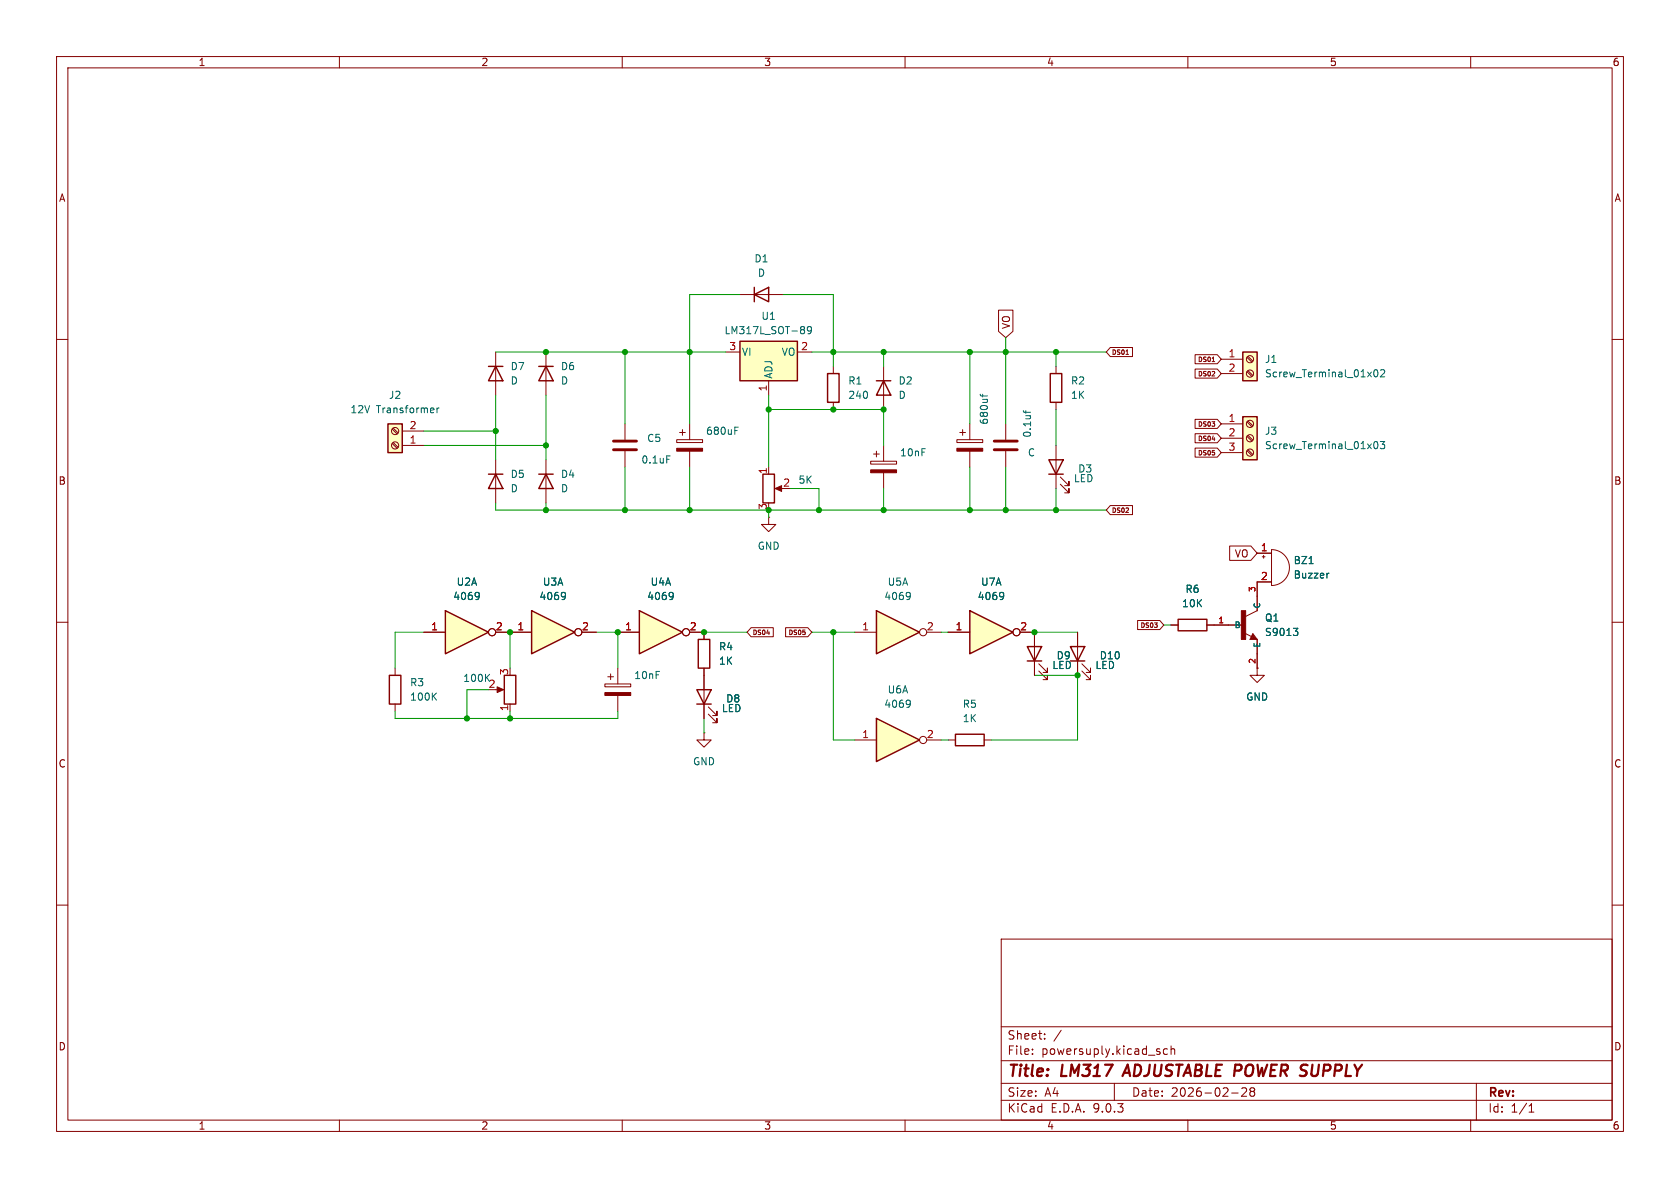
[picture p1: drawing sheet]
<svg xmlns="http://www.w3.org/2000/svg" width="297mm" height="210mm" viewBox="0 0 297 210" stroke-linecap="round" stroke-linejoin="round" font-family="sans-serif">
<g fill="none" stroke="#840000" stroke-width=".18">
<path d="M10 10h277v190h-277zM12 12h273v186h-273zM60 10v2M110 10v2M160 10v2M210 10v2M260 10v2M130.8 52.1h7.6M10 60h2M87.6 62.2v7.7M285 60h2M10 110h2"/>
<path d="M182.9 111.8v7.6M183.6 118.6l1.6 1.5v-.7v.7h-.8M183.6 117.3l1.6 1.6v-.8v.8h-.8M214.6 110.5h2.6M220 111.9l1.2 .6M221.5 112l.7 1h-1.2zM222.2 108l-2 1M222.2 102.9v2.5M222.2 115.6v2.5M285 110h2M167.6 130.8h1.3M174 130.8h1.3"/>
<path d="M10 160h2M177 166h108v32h-108zM285 160h2M60 198v2M110 198v2M160 198v2M177 194.5h108M177 191.5h108M177 187.5h108M177 181.5h108M182.5 186.3v.1M182.5 185.5v.1"/>
<path d="M184.7 183.6v.1M184.7 182.8v.1M187.6 182.1l-1.3 2M197 191.5v3M206.4 185.5l-.4-.1-.3 .3v.4l.1 .2h.6M207 185.5l.2-.1 .4 .1 .1 .9M207 184.9v1.5M210 198v2M217.7 193.2h1.2M219.5 192.4l.6-.1 .2 .1 .1 .3-.9 1.1h.9M221.2 192.9l-.2-.2 .2-.4 .5 .1 .1 .2-.3 .3M221.2 192.9l-.2 .3v.5l.2 .1 .5-.1 .1-.2-.1-.4-.2-.2"/>
<path d="M221.2 192.9h.3M260 198v2M261 191.5v6.5M270.3 196.6h.9M270.3 195.5l.4-.4v1.5"/>
</g>
<path d="M199.4 188.2l-1 2" fill="none" stroke="#840000" stroke-width=".4"/>
<path d="M133.3 52.1l2.6-1.3v2.5zM133.3 50.8v2.5M86.4 64.8h2.5M87.6 64.8l1.3 2.5h-2.5zM181.6 114.3h2.5l-1.2 2.5zM181.6 116.8h2.5M217.2 110.5h2.5M221.5 112.5l.1 .3h-.4l.3-.5 .5 .6h-.8M222.2 105.4v2.6M222.2 113v2.6M168.9 129.8h5.1v2h-5.1z" fill="none" stroke="#840000" stroke-width=".25"/>
<path d="M219.5 107.9h.7v5.1h-.7z" fill="#840000" stroke="#840000" stroke-width=".18"/>
<path d="M228.7 111.1h.7l-.4 .5M229.2 111.6l.2 .2v.3l-.2 .2" fill="none" stroke="#006464" stroke-width=".18"/>
<path d="M130.8 60.3h10.2v7h-10.2z" fill="#ffffc2"/>
<path d="M130.8 60.3h10.2v7h-10.2z" fill="none" stroke="#840000" stroke-width=".25"/>
<path d="M128.3 62.2h2.5M135.9 67.3v2.6M141 62.2h2.5" fill="none" stroke="#840000" stroke-width=".18"/>
<path d="M142 57.7l.2 .3-.2 .3 .2 .2v.3l-.2 .2M143.4 58.3l-.2 .2h-.4l-.1-.2 .1-.5 .4-.1 .2 .2a.84 .84 0 0 1-.3 1.1h-.3" fill="none" stroke="#006464" stroke-width=".18"/>
<path d="M154.9 108l7.7 3.8-7.7 3.8z" fill="#ffffc2"/>
<path d="M154.9 67.3h2.6M156.2 67.3l1.3 2.6h-2.6zM134.9 83.8h2v5.1h-2zM154.9 108l7.7 3.8-7.7 3.8z" fill="none" stroke="#840000" stroke-width=".25"/>
<g fill="none" stroke="#840000" stroke-width=".18">
<path d="M110.5 74.9v2.8M110.5 79.8v2.8M119.6 77.7h4.6v.5h-4.6zM120.1 76.5h1.1M120.6 75.9v1.1M121.9 74.9v2.8M121.9 79.8v2.8M156.2 64.8v7.6M135.9 82.6v1.2M137.4 86.4h1M151.1 111.8h3.8M163.8 111.8h2.6"/>
<circle cx="163.2" cy="111.8" r=".63"/>
</g>
<path d="M129.9 76.1h.4M129.9 75.5h.6M117.9 80.6h.6M160.7 104.7l.2 .1a1.03 1.03 0 0 1-.2 1.1M160.9 105.3l-.2 .2" fill="none" stroke="#006464" stroke-width=".18"/>
<g fill="#840000" stroke="#840000" stroke-width=".18">
<path d="M119.6 79.2h4.6v.6h-4.6z"/>
<path d="M137 86.4l1.2-.5v1z"/>
</g>
<path d="M108.5 78h4M108.5 79.5h4" fill="none" stroke="#840000" stroke-width=".51"/>
<path d="M154.9 127l7.7 3.8-7.7 3.8z" fill="#ffffc2"/>
<path d="M154.9 127l7.7 3.8-7.7 3.8z" fill="none" stroke="#840000" stroke-width=".25"/>
<g fill="none" stroke="#840000" stroke-width=".18">
<path d="M151.1 130.8h3.8M163.8 130.8h2.6"/>
<circle cx="163.2" cy="130.8" r=".63"/>
</g>
<path d="M160.7 123.8l.2 .1a1.03 1.03 0 0 1-.2 1.1M160.9 124.3l-.2 .3" fill="none" stroke="#006464" stroke-width=".18"/>
<path d="M219.7 73.7h2.5v7.6h-2.5z" fill="#ffffc2"/>
<path d="M219.7 73.7h2.5v7.6h-2.5z" fill="none" stroke="#840000" stroke-width=".25"/>
<g fill="none" stroke="#840000" stroke-width=".18">
<path d="M215.9 74.9h3.8M215.9 77.5h3.8M220.4 74.6l.9 .8M220.4 77.1l.9 .9M220.4 79.7l.9 .8M220.6 74.4l.9 .9M220.6 77l.9 .8M220.6 79.5l.9 .8M215.9 80h3.8"/>
<circle cx="221" cy="74.9" r=".63"/>
<circle cx="221" cy="77.5" r=".63"/>
<circle cx="221" cy="80" r=".63"/>
</g>
<path d="M243 78.2l.2-.2a.68 .68 0 0 1 .4 .7 .68 .68 0 0 1-.4 .6l-.2-.1-.1-.4zM244 78h.8l-.4 .5 .3 .2v.5l-.1 .1-.6-.1" fill="none" stroke="#006464" stroke-width=".18"/>
<path d="M219.7 62.2h2.5v5.1h-2.5z" fill="#ffffc2"/>
<path d="M95.2 64.8h2.6M96.5 64.8l1.3 2.5h-2.6zM185.7 66h2v5.1h-2zM219.7 62.2h2.5v5.1h-2.5zM185.4 81.3h2.6l-1.3 2.5zM185.4 83.8h2.6" fill="none" stroke="#840000" stroke-width=".25"/>
<g fill="none" stroke="#840000" stroke-width=".18">
<path d="M96.5 62.2v7.7M186.7 64.8v1.2M186.7 71.1v1.3M186.7 78.7v7.7M215.9 63.5h3.8M215.9 66h3.8M220.4 63.2l.9 .8M220.4 65.7l.9 .8M220.6 63l.9 .8M220.6 65.5l.9 .9M187.5 85.6l1.5 1.5v-.7v.7h-.8M187.5 84.3l1.5 1.6v-.8v.8h-.8"/>
<circle cx="221" cy="66" r=".63"/>
<circle cx="221" cy="63.5" r=".63"/>
</g>
<path d="M243 65.5l.2-.2a.68 .68 0 0 1 .4 .7 .68 .68 0 0 1-.4 .6l-.2-.1-.1-.4zM244.1 65.5l.5-.2 .2 .4-.8 .9h.8" fill="none" stroke="#006464" stroke-width=".18"/>
<path d="M171.4 108l7.7 3.8-7.7 3.8z" fill="#ffffc2"/>
<path d="M146.3 66h2v5.1h-2zM86.4 83.8h2.5M87.6 83.8l1.3 2.6h-2.5zM95.2 83.8h2.6M96.5 83.8l1.3 2.6h-2.6zM171.4 108l7.7 3.8-7.7 3.8zM189.2 114.3h2.6l-1.3 2.5zM189.2 116.8h2.6" fill="none" stroke="#840000" stroke-width=".25"/>
<g fill="none" stroke="#840000" stroke-width=".18">
<path d="M147.3 64.8v1.2M147.3 71.1v1.3M154.9 79.8v1M156.2 78.7v2.8M169.2 77.7h4.5v.5h-4.5zM169.7 76.5h1M170.2 75.9v1.1M171.4 74.9v2.8M171.4 79.8v2.8M177.8 74.9v2.8M177.8 79.8v2.8M87.6 81.3v7.6"/>
<path d="M96.5 81.3v7.6M153.9 81.5h4.6v.5h-4.6zM154.4 80.3h1M156.2 83.6v2.8M107.4 119.6h1.1M107.9 119.1v1M109.2 118.1v2.8M167.6 111.8h3.8M180.3 111.8h2.6M190.5 111.8v7.6M191.3 118.6l1.5 1.5v-.7v.7h-.8M191.3 117.3l1.5 1.6v-.8v.8h-.8"/>
<path d="M106.9 120.9h4.6v.5h-4.6zM109.2 122.9v2.8"/>
<circle cx="179.7" cy="111.8" r=".63"/>
</g>
<path d="M173.3 69.7l.2 .3h1.1M173.7 69.7v.5M180.9 72.6l.2 .3h1.1M181.3 72.6v.5M177.2 104.7l.2 .1a1.03 1.03 0 0 1-.2 1.1M177.4 105.3l-.2 .2" fill="none" stroke="#006464" stroke-width=".18"/>
<g fill="#840000" stroke="#840000" stroke-width=".18">
<path d="M153.9 83.1h4.6v.5h-4.6z"/>
<path d="M169.2 79.2h4.5v.6h-4.5z"/>
<path d="M106.9 122.4h4.6v.5h-4.6z"/>
</g>
<path d="M175.8 78h4M175.8 79.5h4" fill="none" stroke="#840000" stroke-width=".51"/>
<path d="M94 108l7.6 3.8-7.6 3.8z" fill="#ffffc2"/>
<path d="M94 108l7.6 3.8-7.6 3.8z" fill="none" stroke="#840000" stroke-width=".25"/>
<g fill="none" stroke="#840000" stroke-width=".18">
<path d="M90.2 111.8h3.8M102.9 111.8h2.5"/>
<circle cx="102.2" cy="111.8" r=".63"/>
</g>
<path d="M99.7 104.7l.2 .1a1.03 1.03 0 0 1-.2 1.1M100 105.3l-.3 .2" fill="none" stroke="#006464" stroke-width=".18"/>
<path d="M113 108l7.6 3.8-7.6 3.8z" fill="#ffffc2"/>
<path d="M113 108l7.6 3.8-7.6 3.8z" fill="none" stroke="#840000" stroke-width=".25"/>
<g fill="none" stroke="#840000" stroke-width=".18">
<path d="M109.2 111.8h3.8M121.9 111.8h2.6"/>
<circle cx="121.3" cy="111.8" r=".63"/>
</g>
<path d="M118.8 104.7l.2 .1a1.03 1.03 0 0 1-.2 1.1M119 105.3l-.2 .2" fill="none" stroke="#006464" stroke-width=".18"/>
<path d="M78.7 108l7.7 3.8-7.7 3.8z" fill="#ffffc2"/>
<path d="M68.8 119.4h2.1v5.1h-2.1zM78.7 108l7.7 3.8-7.7 3.8zM89.2 119.4h2v5.1h-2z" fill="none" stroke="#840000" stroke-width=".25"/>
<g fill="none" stroke="#840000" stroke-width=".18">
<path d="M69.8 118.1v1.3M74.9 111.8h3.8M87.6 111.8h2.6M69.8 124.5v1.2M87.6 121.9h1M90.2 124.5v1.2"/>
<circle cx="87" cy="111.8" r=".63"/>
</g>
<path d="M84.5 104.7l.2 .1a1.03 1.03 0 0 1-.2 1.1M84.7 105.3l-.2 .2M86 119.7l.6 .8M86.6 119.2l-.8 .7M76.6 123l.6 .8M77.2 122.5l-.8 .7" fill="none" stroke="#006464" stroke-width=".18"/>
<path d="M87.9 121.4l1.1 .5-1.1 .5z" fill="#840000" stroke="#840000" stroke-width=".18"/>
<path d="M68.6 74.9h2.5v5.1h-2.5z" fill="#ffffc2"/>
<path d="M68.6 74.9h2.5v5.1h-2.5zM123.4 113h2.1v5.1h-2.1zM208.3 109.5h5.1v2h-5.1zM123.2 121.9h2.5l-1.2 2.6zM123.2 124.5h2.5" fill="none" stroke="#840000" stroke-width=".25"/>
<g fill="none" stroke="#840000" stroke-width=".18">
<path d="M176.5 54.8h2.6v3.8l-1.3 1.1-1.3-1.1zM69.3 78.4l.9 .8M69.3 75.9l.9 .8M69.5 78.2l.9 .9M69.5 75.7l.9 .8M71.1 78.7h3.8M71.1 76.2h3.8M196.3 61.4h3.9v1.6h-3.9l-.7-.8zM199.1 62.6h.4M211.3 79.2h3.9l.7 .8-.7 .8h-3.9zM211.3 74.1h3.9l.7 .8-.7 .8h-3.9zM211.3 65.2h3.9l.7 .8-.7 .8h-3.9z"/>
<path d="M211.3 62.7h3.9l.7 .8-.7 .8h-3.9zM211.3 76.7h3.9l.7 .8-.7 .8h-3.9zM214.3 66.5h.4M214.3 63.9h.4M214.3 77.6h.5M214.7 65.7v.3M135.9 91.4v1.3h1.3l-1.3 1.3-1.3-1.3h1.3M135.9 91.4h.1M196.3 89.4h3.9v1.6h-3.9l-.7-.8zM214.7 80v.4M217.4 96.5h3.7l1.1 1.3-1.1 1.3h-3.7zM222.2 97.8h2.6"/>
<path d="M223.1 98.4h.5M223.4 98.2v.5M224.8 97.2a3.2 3.2 0 0 1 3.2 3.1 3.2 3.2 0 0 1-3.2 3.2zM74.9 111.8h3.8M87.6 111.8h6.4M102.9 111.8h2.5M109.2 111.8h3.8M121.9 111.8h2.6v1.2M124.5 118.1v8.9M132.8 111h3.9v1.6h-3.9l-.7-.8zM138.9 111h3.9l.7 .8-.7 .8h-3.9zM142.3 111.8v.3"/>
<path d="M167.6 111.8h3.8M180.3 111.8h2.6v2.5M182.9 116.8v2.6M190.5 111.8v2.5M190.5 116.8v2.6M201.1 109.7h3.9l.7 .8-.7 .8h-3.9zM207 110.5h1.3M213.4 110.5h3.8M222.2 118.1v1.3h1.3l-1.3 1.3-1.2-1.3h1.2M222.2 118.1h.1M222.2 115.6v2.5M224.8 102.9h-2.6v2.5"/>
<path d="M124.5 129.5v1.3h1.2l-1.2 1.3-1.3-1.3h1.3M124.5 129.5h.1M125.2 126.2l1.5 1.6v-.8v.8h-.7M125.2 125l1.5 1.5v-.8v.8h-.7"/>
<circle cx="69.8" cy="76.2" r=".63"/>
<circle cx="69.8" cy="78.7" r=".63"/>
<circle cx="87" cy="111.8" r=".63"/>
<circle cx="102.2" cy="111.8" r=".63"/>
<circle cx="121.3" cy="111.8" r=".63"/>
<circle cx="179.7" cy="111.8" r=".63"/>
</g>
<g fill="none" stroke="#006464" stroke-width=".18">
<path d="M77.3 72.1v.9M77.6 72.1l-.3 .3M231.4 99.6h.8M84.5 104.7l.2 .1a1.03 1.03 0 0 1-.2 1.1M84.7 105.3l-.2 .2M99.7 104.7l.2 .1a1.03 1.03 0 0 1-.2 1.1M100 105.3l-.3 .2M118.8 104.7l.2 .1a1.03 1.03 0 0 1-.2 1.1M119 105.3l-.2 .2M177.2 104.7l.2 .1a1.03 1.03 0 0 1-.2 1.1M177.4 105.3l-.2 .2M228.7 111.1h.7l-.4 .5"/>
<path d="M229.2 111.6l.2 .2v.3l-.2 .2M234.9 101.3l-.2 .1"/>
</g>
<g fill="none" stroke="#009600" stroke-width=".18">
<path d="M130.8 52.1h-8.9v22.8M138.4 52.1h8.9v12.7M177.8 59.7v15.2M74.9 76.2h12.7M74.9 78.7h21.6M87.6 69.9v11.4M87.6 62.2h40.7M96.5 69.9v11.4M110.5 62.2v12.7M135.9 72.4h20.3v6.3M135.9 69.9v12.7M143.5 62.2h52.1"/>
<path d="M156.2 62.2v2.6M171.4 62.2v12.7M186.7 62.2v2.6M186.7 72.4v6.3M87.6 88.9v1.3h108M96.5 88.9v1.3M110.5 82.6v7.6M121.9 82.6v7.6M135.9 90.2v1.2M139.7 86.4h5.1v3.8M156.2 86.4v3.8M171.4 82.6v7.6"/>
<path d="M177.8 82.6v7.6M186.7 86.4v3.8M74.9 111.8h-5.1v6.3M90.2 111.8v6.3M105.4 111.8h3.8v6.3M124.5 111.8h7.6M143.5 111.8h7.6M147.3 111.8v19h3.8M166.4 111.8h1.2M182.9 119.4h7.6v11.4h-15.2M182.9 111.8h7.6M205.7 110.5h1.3"/>
<path d="M69.8 125.7v1.3h39.4v-1.3M86.4 121.9h-3.9v5.1M90.2 125.7v1.3M124.5 127v2.5M166.4 130.8h1.2"/>
</g>
<g fill="#009600" stroke="#009600" stroke-width=".18">
<circle cx="182.9" cy="111.8" r=".46"/>
<circle cx="190.5" cy="119.4" r=".46"/>
<circle cx="156.2" cy="90.2" r=".46"/>
<circle cx="144.8" cy="90.2" r=".46"/>
<circle cx="171.4" cy="90.2" r=".46"/>
<circle cx="147.3" cy="111.8" r=".46"/>
<circle cx="135.9" cy="90.2" r=".46"/>
<circle cx="135.9" cy="72.4" r=".46"/>
<circle cx="110.5" cy="62.2" r=".46"/>
<circle cx="96.5" cy="62.2" r=".46"/>
<circle cx="121.9" cy="90.2" r=".46"/>
<circle cx="110.5" cy="90.2" r=".46"/>
<circle cx="121.9" cy="62.2" r=".46"/>
<circle cx="96.5" cy="78.7" r=".46"/>
<circle cx="171.4" cy="62.2" r=".46"/>
<circle cx="177.8" cy="62.2" r=".46"/>
<circle cx="156.2" cy="72.4" r=".46"/>
<circle cx="156.2" cy="62.2" r=".46"/>
<circle cx="147.3" cy="62.2" r=".46"/>
<circle cx="147.3" cy="72.4" r=".46"/>
<circle cx="186.7" cy="62.2" r=".46"/>
<circle cx="96.5" cy="90.2" r=".46"/>
<circle cx="109.2" cy="111.8" r=".46"/>
<circle cx="90.2" cy="111.8" r=".46"/>
<circle cx="90.2" cy="127" r=".46"/>
<circle cx="82.5" cy="127" r=".46"/>
<circle cx="87.6" cy="76.2" r=".46"/>
<circle cx="124.5" cy="111.8" r=".46"/>
<circle cx="186.7" cy="90.2" r=".46"/>
<circle cx="177.8" cy="90.2" r=".46"/>
</g>
<g font-size="2.8" fill="#840000">
<text x="178" y="190.9">Title:</text>
<text x="187.7" y="190.9">LM317</text>
<text x="199.6" y="190.9">ADJUSTABLE POWER SUPPLY</text>
</g>
<g font-size="2.1" fill="#840000">
<text x="178" y="184">Sheet:</text>
<text x="178" y="186.7">File:</text>
<text x="184.1" y="186.7">powersuply.kicad_sch</text>
<text x="178" y="196.9">KiCad</text>
<text x="178" y="194.1">Size:</text>
<text x="184.7" y="194.1">A4</text>
<text x="185.7" y="196.9">E.D.A.</text>
<text x="193.3" y="196.9">9.0.3</text>
<text x="200" y="194.1">Date:</text>
<text x="207" y="194.1">2026-02-28</text>
<text x="263" y="194.3">Rev:</text>
<text x="263" y="196.9">Id:</text>
<text x="267.1" y="196.9">1/1</text>
</g>
<g font-size="1.8" fill="#840000">
<text x="35" y="11.9">1</text>
<text x="85" y="11.9">2</text>
<text x="135" y="11.9">3</text>
<text x="185" y="11.9">4</text>
<text x="235" y="11.9">5</text>
<text x="285" y="11.9">6</text>
<text x="10.3" y="35.9">A</text>
<text x="285.3" y="35.9">A</text>
<text x="178.8" y="58.3" transform="rotate(-90 178.8 58.3)">VO</text>
<text x="10.3" y="85.9">B</text>
<text x="285.3" y="85.9">B</text>
<text x="218.2" y="98.7">VO</text>
<text x="10.3" y="135.9">C</text>
<text x="285.3" y="135.9">C</text>
<text x="10.3" y="185.9">D</text>
<text x="285.3" y="185.9">D</text>
<text x="35" y="199.9">1</text>
<text x="85" y="199.9">2</text>
<text x="135" y="199.9">3</text>
<text x="185" y="199.9">4</text>
<text x="235" y="199.9">5</text>
<text x="285" y="199.9">6</text>
</g>
<g font-size="1.8" fill="#006464">
<text x="133.3" y="46.6">D1</text>
<text x="133.9" y="49.1">D</text>
<text x="128" y="59.3">LM317L_SOT-89</text>
<text x="134.5" y="56.7">U1</text>
<text x="90.2" y="65.6">D7</text>
<text x="99.1" y="65.6">D6</text>
<text x="131.1" y="63.1">VI</text>
<text x="138.1" y="63.1">VO</text>
<text x="223.5" y="64.4">J1</text>
<text x="68.7" y="70.7">J2</text>
<text x="90.2" y="68.2">D</text>
<text x="99.1" y="68.2">D</text>
<text x="136.8" y="67.1" transform="rotate(-90 136.8 67.1)">ADJ</text>
<text x="149.9" y="68.2">R1</text>
<text x="149.9" y="70.7">240</text>
<text x="158.8" y="68.2">D2</text>
<text x="158.8" y="70.7">D</text>
<text x="189.2" y="68.2">R2</text>
<text x="189.2" y="70.7">1K</text>
<text x="223.5" y="66.9">Screw_Terminal_01x02</text>
<text x="61.9" y="73.3">12V</text>
<text x="66.5" y="73.3">Transformer</text>
<text x="124.7" y="77.1">680uF</text>
<text x="174.9" y="75.2" transform="rotate(-90 174.9 75.2)">680uf</text>
<text x="182.5" y="77.5" transform="rotate(-90 182.5 77.5)">0.1uf</text>
<text x="223.5" y="77.1">J3</text>
<text x="113.3" y="82.1">0.1uF</text>
<text x="114.3" y="78.3">C5</text>
<text x="159" y="80.9">10nF</text>
<text x="181.6" y="80.9">C</text>
<text x="190.5" y="83.7">D3</text>
<text x="223.5" y="79.6">Screw_Terminal_01x03</text>
<text x="90.2" y="84.7">D5</text>
<text x="90.2" y="87.2">D</text>
<text x="99.1" y="84.7">D4</text>
<text x="99.1" y="87.2">D</text>
<text x="141.1" y="85.7">5K</text>
<text x="189.7" y="85.4">LED</text>
<text x="133.9" y="97.4">GND</text>
<text x="228.6" y="99.9">BZ1</text>
<text x="80" y="106.3">4069</text>
<text x="80.6" y="103.7">U2A</text>
<text x="95.3" y="106.3">4069</text>
<text x="95.9" y="103.7">U3A</text>
<text x="114.3" y="106.3">4069</text>
<text x="114.9" y="103.7">U4A</text>
<text x="156.2" y="106.3">4069</text>
<text x="156.8" y="103.7">U5A</text>
<text x="172.7" y="106.3">4069</text>
<text x="173.3" y="103.7">U7A</text>
<text x="208.9" y="107.5">10K</text>
<text x="209.5" y="105">R6</text>
<text x="228.6" y="102.5">Buzzer</text>
<text x="223.5" y="112.6">S9013</text>
<text x="223.5" y="110.1">Q1</text>
<text x="127" y="115.2">R4</text>
<text x="127" y="117.7">1K</text>
<text x="185.9" y="118.5">LED</text>
<text x="186.7" y="116.8">D9</text>
<text x="193.6" y="118.5">LED</text>
<text x="194.3" y="116.8">D10</text>
<text x="72.4" y="121.5">R3</text>
<text x="72.4" y="124.1">100K</text>
<text x="81.8" y="120.8">100K</text>
<text x="112" y="120.2">10nF</text>
<text x="128.3" y="124.4">D8</text>
<text x="156.2" y="125.3">4069</text>
<text x="156.8" y="122.8">U6A</text>
<text x="170.1" y="125.3">R5</text>
<text x="220.2" y="124.1">GND</text>
<text x="127.5" y="126.1">LED</text>
<text x="170.1" y="127.9">1K</text>
<text x="122.4" y="135.5">GND</text>
</g>
<g font-size="1.8" fill="#a90000">
<text x="128.8" y="62">3</text>
<text x="141.5" y="62">2</text>
<text x="217.1" y="63.2">1</text>
<text x="217.1" y="65.8">2</text>
<text x="135.6" y="69.3" transform="rotate(-90 135.6 69.3)">1</text>
<text x="72.3" y="75.9">2</text>
<text x="217.1" y="74.7">1</text>
<text x="217.1" y="77.2">2</text>
<text x="72.3" y="78.5">1</text>
<text x="135.6" y="83.9" transform="rotate(-90 135.6 83.9)">1</text>
<text x="217.1" y="79.8">3</text>
<text x="138.4" y="86.1">2</text>
<text x="135.6" y="90.2" transform="rotate(-90 135.6 90.2)">3</text>
<text x="222.8" y="97.5">1</text>
<text x="222.8" y="102.6">2</text>
<text x="76.1" y="111.5">1</text>
<text x="87.6" y="111.5">2</text>
<text x="91.4" y="111.5">1</text>
<text x="102.8" y="111.5">2</text>
<text x="110.4" y="111.5">1</text>
<text x="121.8" y="111.5">2</text>
<text x="152.3" y="111.5">1</text>
<text x="163.8" y="111.5">2</text>
<text x="168.8" y="111.5">1</text>
<text x="180.3" y="111.5">2</text>
<text x="89.9" y="119.5" transform="rotate(-90 89.9 119.5)">3</text>
<text x="86.3" y="121.7">2</text>
<text x="89.9" y="125.8" transform="rotate(-90 89.9 125.8)">1</text>
<text x="152.3" y="130.6">1</text>
<text x="163.8" y="130.6">2</text>
</g>
<g font-size="1.4" fill="#a90000">
<text x="222" y="104.8" transform="rotate(-90 222 104.8)">3</text>
<text x="215.3" y="110.2">1</text>
<text x="222" y="117.5" transform="rotate(-90 222 117.5)">2</text>
</g>
<g font-size="1.4" fill="#006464">
<text x="223" y="107.7" transform="rotate(-90 223 107.7)">C</text>
<text x="218.2" y="111.2">B</text>
<text x="223" y="114.6" transform="rotate(-90 223 114.6)">E</text>
</g>
<g font-size="1.1" fill="#840000">
<text x="196.5" y="62.9">DS01</text>
<text x="211.6" y="64.2">DS01</text>
<text x="211.6" y="66.7">DS02</text>
<text x="211.6" y="75.6">DS03</text>
<text x="211.6" y="80.7">DS05</text>
<text x="211.6" y="78.2">DS04</text>
<text x="196.5" y="90.9">DS02</text>
<text x="133" y="112.4">DS04</text>
<text x="139.2" y="112.4">DS05</text>
<text x="201.5" y="111.2">DS03</text>
</g>
</svg>
